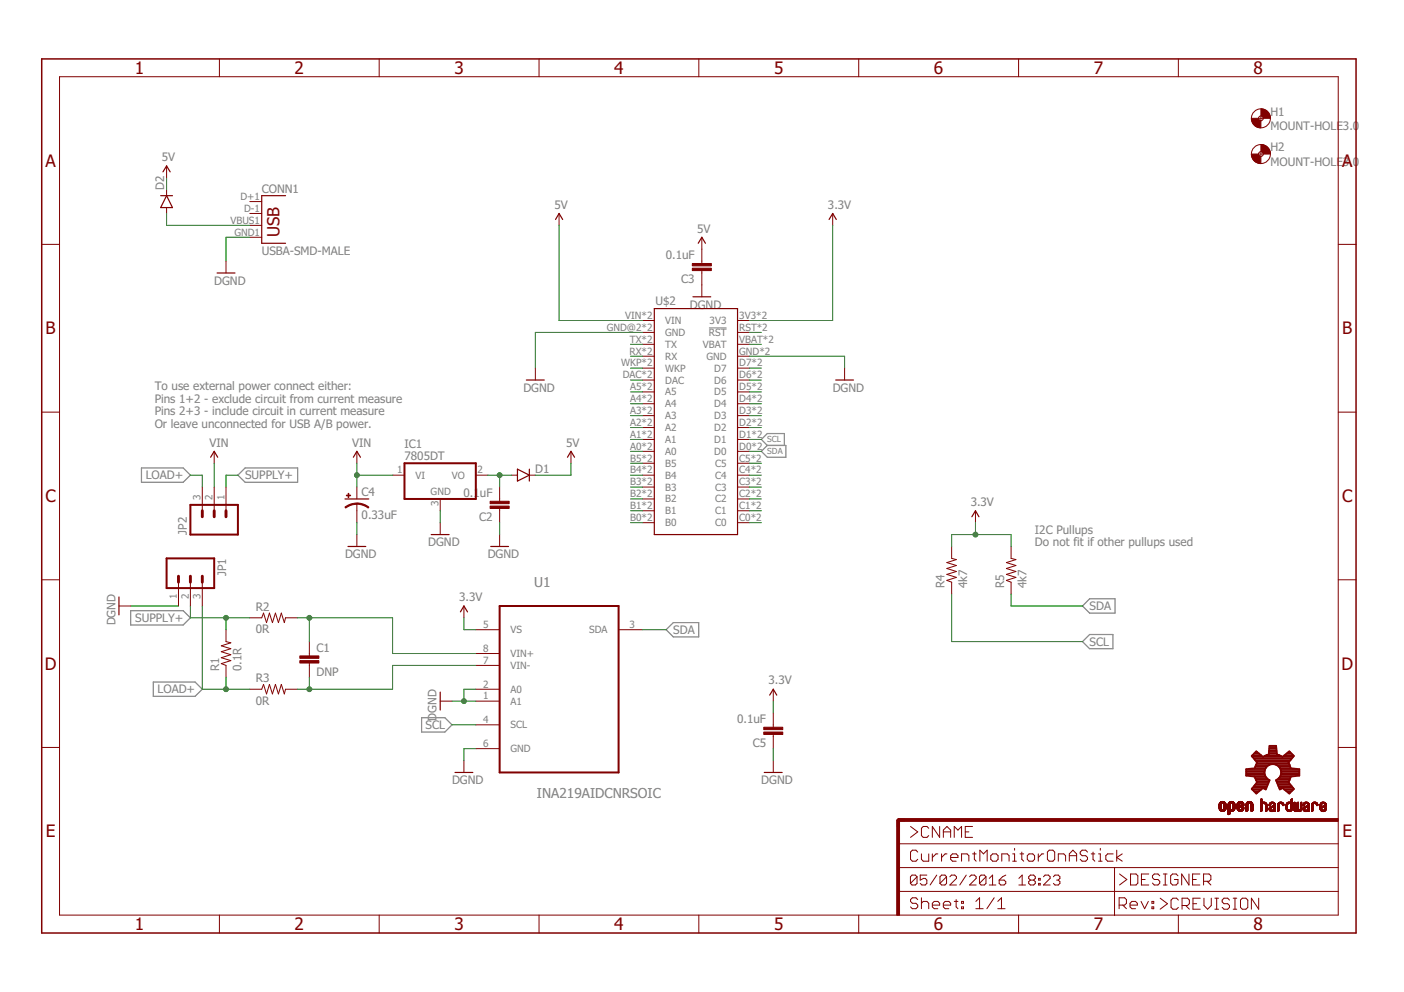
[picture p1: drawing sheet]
<svg xmlns="http://www.w3.org/2000/svg" width="297mm" height="210mm" viewBox="0 0 297 210" stroke-linecap="round" stroke-linejoin="round" font-family="sans-serif">
<path d="M150 69.4h3.7" fill="none" stroke="#808080" stroke-width=".21"/>
<path d="M29.9 99h8.9l1.5 1.5-1.5 1.5h-8.9zM161.1 95.5l1.2-1.2h4v2.5h-4zM162.3 94.3l-1.2-1.3 1.2-1.3h3.6v2.6M50.3 100.5l1.6-1.5h11.1v3h-11.1zM27.6 129.2h11.2l1.5 1.5-1.5 1.5h-11.2zM140.9 133.2l1.6-1.5h5.3v3.1h-5.3zM229 135.8l1.5-1.5h5v3h-5zM230.5 126.7h5.4v3h-5.4l-1.5-1.5zM32.4 144.3h8.9l1.5 1.5-1.5 1.5h-8.9zM89.2 151.9h4.9l1.5 1.5-1.5 1.5h-4.9z" fill="none" stroke="#808080" stroke-width=".25"/>
<g fill="none" stroke="#800000" stroke-width=".25">
<path d="M34.5 36.4l.7-1.3 .8 1.3M34 41.4h2.5M35.2 41.4l1.3 2.5h-2.5zM45.9 57.8h3.8M60.4 41.4h-5v10.1h5M117.5 46.4l.8-1.2 .7 1.2M147.7 51.5l.8-1.3 .7 1.3M175.4 46.4l.8-1.2 .7 1.2M138.4 65.3h17.6v47.8h-17.6zM146.6 62.8h3.8M44.6 96.8l.7-1.3 .8 1.3M74.8 96.8l.7-1.3 .8 1.3"/>
<path d="M109.5 99.3l2.5 1.2-2.5 1.3zM111.4 80.4h3.7M112 99.3v2.5M120.1 96.8l.7-1.3 .8 1.3M176.8 80.4h3.8M73 105.6h5M73.6 115.6h3.8M91.2 113.1h3.8M103.8 115.6h3.8M205.6 109.3l.8-1.2 .7 1.2M25.2 126.3v3.8M97.4 129.5l.7-1.3 .8 1.3"/>
<path d="M93.1 146.5v3.7M162.8 147.1l.8-1.3 .7 1.3M96.3 163.4h3.7M161.7 163.4h3.8"/>
</g>
<g fill="none" stroke="#800000" stroke-width=".21">
<path d="M12.6 16.2h270.5v177.4h-270.5zM46.4 12.5v3.7M80.2 12.5v3.7M114 12.5v3.7M147.8 12.5v3.7M181.7 12.5v3.7M215.5 12.5v3.7M249.3 12.5v3.7M35.2 35.1v2.5M266.3 25h1M266.3 32.6h1M266.8 24.6v.9"/>
<path d="M266.8 32.1v1M8.8 51.7h3.8M35.2 40.2v1.2M35.2 43.9v1.3M47.8 55.2v2.6M52.9 42.7h2.5M52.9 45.2h2.5M52.9 47.7h2.5M52.9 50.2h2.5M118.3 45.2v2.5M148.5 50.2v5.6M148.5 57.3v5.5"/>
<path d="M176.2 45.2v2.5M283.1 51.7h3.8M113.3 77.9v2.5M135.9 67.8h2.5M135.9 70.3h2.5M135.9 72.9h2.5M135.9 75.4h2.5M135.9 77.9h2.5M156 67.8h2.6M156 70.3h2.6M156 72.9h2.6M156 75.4h2.6"/>
<path d="M156 77.9h2.6M178.7 77.9v2.5M8.8 87.2h3.8M45.3 95.5v2.5M75.5 95.5v2.5M120.8 95.5v2.5M135.9 80.4h2.5M135.9 82.9h2.5M135.9 85.4h2.5M135.9 87.9h2.5M135.9 90.5h2.5M135.9 93h2.5"/>
<path d="M135.9 95.5h2.5M135.9 98h2.5M156 80.4h2.6M156 82.9h2.6M156 85.4h2.6M156 87.9h2.6M156 90.5h2.6M156 93h2.6M156 95.5h2.6M156 98h2.6M283.1 87.2h3.8M42.8 103.1v5"/>
<path d="M45.3 103.1v5M47.8 103.1v5M75.5 103.1v2.5M75.5 106.6v4M75.5 113.1v2.5M83.1 100.5h2.5M93.1 105.6v2.5M93.1 110.6v2.5M100.7 100.5h2.5M105.7 103.1v3M105.7 107.6v3M105.7 113.1v2.5"/>
<path d="M108.2 100.5h1.3M112 100.5h1.3M135.9 100.5h2.5M135.9 103.1h2.5M135.9 105.6h2.5M135.9 108.1h2.5M135.9 110.6h2.5M156 100.5h2.6M156 103.1h2.6M156 105.6h2.6M156 108.1h2.6M156 110.6h2.6"/>
<path d="M201.3 115.6v2.6l1 .2-2 .6 2 .7-2 .6 2 .6-2 .6 2 .7-2 .6 1 .4v2.5M206.4 108.1v2.5M213.9 115.6v2.6l1 .2-2 .6 2 .7-2 .6 2 .6-2 .6 2 .7-2 .6 1 .4v2.5M8.8 122.7h3.8M25.2 128.2h2.5M37.8 123.2v5M40.3 123.2v5M42.8 123.2v5M47.8 133.2v2.6l1 .2-2 .7 2 .6-2 .6 2 .6-2 .7 2 .6-2 .6 1 .4v2.5M52.9 130.7h2.5l.4-1 .6 2 .6-2 .6 2 .7-2 .6 2 .6-2 .7 2 .2-1h2.5M65.4 135.8v3M98.1 128.2v2.5"/>
<path d="M100.7 133.2h5M100.7 138.3h5M130.9 133.2h5M283.1 122.7h3.8M8.8 158.2h3.8M52.9 145.8h2.5l.4-1 .6 2 .6-2 .6 2 .7-2 .6 2 .6-2 .7 2 .2-1h2.5M65.4 140.3v3M93.1 148.4h2.5M100.7 140.8h5M100.7 145.8h5M100.7 148.4h5M100.7 153.4h5"/>
<path d="M100.7 158.4h5M163.6 145.8v2.6M163.6 150.9v3M163.6 155.4v3M283.1 158.2h3.8M98.1 160.9v2.5M163.6 160.9v2.5M190 178.5h93.1M192.6 174.9l1.6 1.1-1.6 1.2M196.5 175.3l-.4-.4h-.8l-.4 .4v1.5l.4 .4h.8l.4-.4M198.8 174.9v2.3l-1.5-2.3v2.3M199.6 177.2v-1.6l.7-.7 .8 .7v1.6"/>
<path d="M199.6 176h1.5M201.9 177.2v-2.3l.8 .7 .7-.7v2.3M204.2 176h.8M205.8 174.9h-1.6v2.3h1.6M214.7 179.5v.4M222 179.9h.8l.3 .4v1.5l-.3 .4h-.8l-.4-.4v-1.5zM232.8 179.5v.4M236.3 179.9v2.3M257.9 171h.4M257.9 170.9h.4M257.9 170.8h.4M257.9 170.7h.4"/>
<path d="M257.9 170.6h.4M257.9 170.5h.4M257.9 170.4h.4M257.9 170.3h.4M257.9 171l.4 .1M258 171.2l.6 .1M258 171.2h.4M258 171.1l.4 .1M258 171.1h.4M258 170.1h.4M258 171.3h1.3M258 169.9h1.3"/>
<path d="M258.1 171.4h1.1M258.1 169.8h1.1M258.1 171.5h1M258.2 169.7h.9M258.2 171.6h.9M258.3 169.7h.7M258.3 171.6h.7M258.3 170.2l-.4 .1M258.3 170.2h-.4M258.4 169.6h.5M258.4 170.1h-.4M258.4 171.7h.4"/>
<path d="M258.4 170l-.4 .1M258.5 169.6h.3M258.6 170h-.6M258.7 170h.6M258.8 170l.6 .1M258.9 171.2h.5M258.9 170.1h.5M259 170.2h.4M259 170.1h.4M259 171h.4M259 170.9h.4M259 170.8h.4"/>
<path d="M259 170.7h.4M259 170.6h.4M259 170.5h.4M259 170.4h.4M259 170.3h.4M259.3 171.2l-.5 .1M259.4 171.1h-.4M259.8 172.1h.4M259.8 172h.4M259.8 171.9h.4M259.8 171.8h.4M259.8 171.7h.4"/>
<path d="M259.8 171.4h1.3M259.8 171.3h1.4M259.8 171.2l.6 .1M259.8 171.2h.5M259.8 171.1l.5 .1M259.8 171.1h.4M259.8 171h.4M259.8 170.9h.4M259.8 170.8h.4M259.8 170.7h.4M259.8 170.6h.4M259.8 170.5h.4"/>
<path d="M259.8 170.4h.4M259.8 170.3h.4M259.8 170.2h.4M259.8 172.4h.2M259.9 169.9h1.3M260 169.8h1.1M260.1 169.7h.9M260.1 172.3h-.3M260.2 169.7h.7M260.2 172.3h-.4M260.2 172.2h-.4M260.2 171.7h-.4"/>
<path d="M260.3 170.1l-.5 .1M260.3 170.1h-.5M260.3 169.6h.5M260.3 171.7h.5M260.3 170l-.4 .1M260.4 169.6h.3M260.5 170h-.6M260.6 170h.6M260.6 171.3h.6M260.8 170h.4M260.8 170.1h.4M260.8 170.1h.5"/>
<path d="M260.9 171.1h.4M260.9 170.2h.4M260.9 171.6h-1.1M260.9 171h.4M260.9 170.9h.4M260.9 170.8h.4M260.9 170.7h.4M260.9 170.6h.4M260.9 170.5h.4M260.9 170.4h.4M260.9 170.3h.4M261 171.6h-1.2"/>
<path d="M261 171.5h-1.2M261.1 171.4l-1.3 .1M261.2 171.3l-1.4 .1M261.2 171.2h-.4M261.3 171.1l-.5 .1M261.7 171.1h.4M261.7 171l.4 .1M261.7 170.5h1.4M261.7 170.5h.4M261.7 170.4h.4M261.7 170.3h.4M261.7 170.2h.4"/>
<path d="M261.7 171.2l.6 .1M261.7 171.2h.5M261.7 171.1l.5 .1M261.8 171.3h1.3M261.8 169.9h1.3M261.9 171.4h1.1M261.9 169.8h1.1M262 171.5h.9M262 169.7h.9M262 169.7h.8M262.1 171.6h.7M262.1 170.3h-.4"/>
<path d="M262.1 171h-.4M262.2 169.6h.5M262.2 170.1h-.5M262.2 171.7h.4M262.3 170.9l-.6 .1M262.3 170.5h.8M262.3 170l-.6 .1M262.3 169.6h.3M262.4 170.9h-.7M262.4 170.4h.7M262.4 170h-.6M262.5 170.8l-.8 .1"/>
<path d="M262.5 170h.6M262.5 170.4h.6M262.6 170.3h.5M262.6 170.8h-.9M262.6 170l.5 .1M262.7 170.1h.4M262.7 171.2h.4M262.7 171.1h.4M262.7 170.7l-1 .1M262.7 170.2h.4M262.8 171h.3M262.8 170.9h.3"/>
<path d="M262.8 170.7h-1.1M262.8 171.6h-.8M262.9 170.9h.2M263 170.6h-1.3M263 171.4h-1.1M263 170.8h.1M263.1 171.2l-.5 .1M263.1 171.2h-.4M263.6 171.6h.2M263.6 171.4h.4M263.6 171.3h.4M263.6 171.2h.4"/>
<path d="M263.6 171.1h.4M263.6 171h.4M263.6 170.9h.4M263.6 170.8h.4M263.6 170.7h.4M263.6 170.6h.4M263.6 170.5h.4M263.6 170.4h.4M263.6 170.3h.4M263.6 170.2h.4M263.6 170.1h.5M263.7 171.7h.1"/>
<path d="M263.7 169.9h1.3M263.7 169.9h1.2M263.8 169.8h1.1M263.9 169.7h.9M263.9 169.7h.8M264 171.6h-.4M264 171.5h-.4M264 170.2h-.4M264.1 169.6h.5M264.1 170.1h-.5M264.2 170l-.5 .1M264.2 169.6h.3"/>
<path d="M264.3 170h-.6M264.4 170h.6M264.5 170h.5M264.6 170.1h.4M264.6 170.1l.5 .1M264.6 170.2h.5M264.7 171.5h.4M264.7 171.4h.4M264.7 171.3h.4M264.7 171.2h.4M264.7 171.1h.4M264.7 171h.4"/>
<path d="M264.7 170.9h.4M264.7 170.8h.4M264.7 170.7h.4M264.7 170.6h.4M264.7 170.5h.4M264.7 170.4h.4M264.7 170.3h.4M264.7 170.2h.4M264.7 171.7h.1M264.9 171.6h-.2M265 171.6h-.3M266.7 171.5h.3"/>
<path d="M266.7 171.4h.3M266.7 171.3h.3M266.7 171.2h.3M266.7 171.1h.3M266.7 171h.3M266.7 170.9h.3M266.7 170.8h.3M266.7 170.7h.3M266.7 170.6h.3M266.7 170.5h.3M266.7 170.4h.3M266.7 170.3h.3"/>
<path d="M266.7 170.1h.4M266.7 170h1.2M266.7 169.9h1.2M266.7 169.9h1.1M266.7 169.8h1.1M266.7 169.8h1M266.7 169.7h.3M266.7 169.6h.3M266.7 169.5h.3M266.7 169.4h.3M266.7 169.3h.3M266.7 169.2h.3"/>
<path d="M266.8 169.1h.2M266.8 171.7h-.1M267 171.6h-.3M267 170.2l-.3 .1M267.1 170.2h-.4M267.2 170.1h-.5M267.2 169.7h.4M267.2 170l-.5 .1M267.5 170l.5 .1M267.6 170.1h.4M267.7 170.1h.3M267.7 170.2h.3"/>
<path d="M267.8 170.4h.2M267.8 170.3h.2M267.8 171.7h.1M267.8 171.5h.2M267.8 171.4h.2M267.8 171.3h.2M267.8 171.2h.2M267.8 171.1h.2M267.8 171h.2M267.8 170.9h.2M267.8 170.8h.2M267.8 170.7h.2"/>
<path d="M267.8 170.6h.2M267.8 170.5h.2M268 171.6h-.2M268.5 171.3h.3M268.5 171.2l.3 .1M268.5 171.2h.3M268.5 171.1h.3M268.5 170.5h.1M268.5 170.4h.3M268.5 170.3h.3M268.5 171.3l.4 .1M268.5 171.4h.8"/>
<path d="M268.5 171.4h.5M268.6 171.5h.8M268.6 170h1.1M268.6 171.6h.8M268.7 169.9h1M268.7 169.9h.9M268.7 171.6h.7M268.7 170.5h-.2M268.8 169.8h.8M268.8 171.7h.6M268.8 171.1h-.3M268.8 170.2l-.3 .1"/>
<path d="M268.8 170.2h-.3M268.8 169.8h.7M268.9 171l-.4 .1M268.9 170.1l-.4 .1M268.9 170.7h1M268.9 171h-.4M268.9 170.1h-.4M268.9 169.7h.5M269 170.6h.9M269 170l-.4 .1M269.1 171.7h-.1M269.1 170.9l-.6 .1"/>
<path d="M269.1 171.4h.2M269.1 171.7h.1M269.1 170.6h.8M269.2 170.9h-.6M269.2 170.5h.7M269.3 170.8l-.7 .1M269.3 170l.5 .1M269.4 170.5h.5M269.4 170.1h.4M269.5 170.8h-.8M269.5 170.1h.3M269.5 170.4h.4"/>
<path d="M269.5 170.2h.3M269.5 170.8h.4M269.5 170.3h.4M269.6 171.5h.3M269.6 171.4h.3M269.6 171.3h.3M269.6 171.2h.3M269.6 171.1h.3M269.6 171h.3M269.6 170.9h.3M269.6 170.8h.3M269.6 170.3h.3"/>
<path d="M269.7 171.7h-.1M269.8 171.6h-.2M269.9 171.6h-.3M269.9 170.7l-1.2 .1M270.3 171.5h.3M270.3 171.4h.3M270.3 171.3h.3M270.3 171.2h.3M270.3 171.1h.3M270.3 171h.3M270.3 170.9h.3M270.3 170.8h.3"/>
<path d="M270.3 170.7h.3M270.3 170.6h.3M270.3 170.5h.3M270.3 170.4h.3M270.3 170.3h.3M270.4 170h1.1M270.4 171.7h-.1M270.4 169.9h1.1M270.5 169.9h1M270.5 171.6h-.2M270.6 169.8h.8M270.6 171.6h-.3"/>
<path d="M270.6 170.2l-.3 .1M270.6 169.8h.7M270.6 170.2h-.3M270.7 170.1l-.4 .1M270.7 170.1h-.4M270.7 169.7h.5M270.8 170l-.4 .1M271.1 170h.4M271.2 170.1h.4M271.3 170.1h.3M271.3 170.2h.3M271.3 170.3h.3"/>
<path d="M271.4 170.4h.2M271.4 170.3h.2M271.4 170.5h.1M272.1 171.1h.3M272.1 171h.3M272.1 170.9h.3M272.1 170.8h.3M272.1 170.7h.3M272.1 170.6h.3M272.1 170.5h.3M272.1 170.4h.3M272.1 170.3h.3"/>
<path d="M272.1 171.2h.3M272.1 171.2l.4 .1M272.1 171.3l.5 .1M272.1 171.3h.4M272.1 170.1h.4M272.2 171.4h.5M272.2 171.4h1.1M272.2 169.9h1.2M272.3 171.5h1M272.3 169.9h1.1M272.3 171.6h.9M272.4 169.8h1"/>
<path d="M272.4 171.6h.7M272.4 170.2l-.3 .1M272.4 170.2h-.3M272.5 171.7h.6M272.5 170.1h-.4M272.5 169.7h.5M272.6 170l-.4 .1M272.7 171.7h.1M272.8 171.7h.1M272.9 170h.5M272.9 171.4h.5M273 170.1h.4"/>
<path d="M273.1 170.2h.3M273.1 171.1h.3M273.1 171h.3M273.1 170.9h.3M273.1 170.8h.3M273.1 170.7h.3M273.1 170.6h.3M273.1 170.5h.3M273.1 170.4h.3M273.1 170.3h.3M273.1 169.7h.3M273.1 169.6h.3"/>
<path d="M273.1 169.5h.3M273.1 169.4h.3M273.1 169.3h.3M273.1 169.2h.3M273.2 171h.2M273.2 170.9h.2M273.2 170.8h.2M273.2 170.5h.2M273.2 169.3h.2M273.2 169.1h.2M273.3 169.1h.1M273.3 171.4h-.5"/>
<path d="M273.4 171.3h-.4M273.4 171.3h-.3M273.4 171.2h-.3M273.4 170h-1.2M273.7 171.3l.4 .1M273.7 171.3h.3M273.7 171.2h.3M273.7 171.1h.3M273.7 171h.3M273.7 170.9h.3M273.7 170.8h.3M273.7 170.7h.3"/>
<path d="M273.7 170.6h.3M273.7 170.5h.3M273.7 170.4h.3M273.7 170.3h.3M273.7 170.2h.3M273.7 170.1h.3M273.7 170h.3M273.7 169.9h.3M273.7 169.8h.3M273.7 171.4h1.7M273.8 171.4h1.6M273.8 169.8h.2"/>
<path d="M273.8 171.5h1.5M273.8 171.6h1.5M273.9 169.7h.1M274 171.7h.5M274.1 171.7h.1M274.2 171.7h.1M274.3 171.4h.5M274.4 171.3h.3M274.4 171.2l.3 .1M274.4 171.2h.3M274.4 171.1h.3M274.4 171h.3"/>
<path d="M274.4 170.9h.3M274.4 170.8h.3M274.4 170.7h.3M274.4 170.6h.3M274.4 170.5h.3M274.4 170.4h.3M274.4 170.3h.3M274.4 170.2h.3M274.4 170.1h.3M274.4 170h.3M274.4 169.9h.3M274.4 169.8h.3"/>
<path d="M274.5 169.8h.2M274.6 169.7h.1M274.6 171.7h.5M275 171.7h.1M275.1 171.3h.3M275.1 171.2h.3M275.1 171.1h.3M275.1 171h.3M275.1 170.9h.3M275.1 170.8h.3M275.1 170.7h.3M275.1 170.6h.3"/>
<path d="M275.1 170.5h.3M275.1 170.4h.3M275.1 170.3h.3M275.1 170.2h.3M275.1 170.1h.3M275.1 170h.3M275.1 169.9h.3M275.1 169.8h.3M275.2 169.8h.2M275.2 171.6h-1.3M275.3 169.7h.1M275.4 171.3l-.4 .1"/>
<path d="M275.7 171.3h.3M275.7 171.2h.3M275.7 171.1h.3M275.7 170.5h.1M275.7 171.3l.4 .1M275.7 170.2h.3M275.7 171.4h.8M275.7 171.4l.8 .1M275.8 171.5h.8M275.8 171.6h.8M275.8 169.9h1.1M275.9 170.5h-.2"/>
<path d="M275.9 169.9h.9M275.9 171.6h.7M275.9 170.4h-.2M275.9 169.8h.9M276 170.3l-.3 .1M276 171.7h.6M276 170.3h-.3M276 169.8h.7M276 170.2h-.3M276.1 171l-.4 .1M276.1 170.7h.9M276.1 170.1l-.4 .1"/>
<path d="M276.1 171h-.4M276.1 170.6h.9M276.1 170.1h-.4M276.1 169.7h.5M276.2 171.7h.2M276.2 170l-.4 .1M276.2 170.9l-.5 .1M276.3 170.6h.7M276.4 170.9h-.6M276.4 170.5h.6M276.5 170.8l-.7 .1M276.5 170l.4 .1"/>
<path d="M276.5 170.5h.5M276.6 170.1h.4M276.6 170.8h-.7M276.7 170.4h.3M276.7 170.2h.3M276.7 170.8h.3M276.7 170.3h.3M276.8 171.6h.2M276.8 171.5h.2M276.8 171.4h.2M276.8 171.3h.2M276.8 171.2h.2"/>
<path d="M276.8 171.1h.2M276.8 171h.2M276.8 170.9h.2M276.8 170.8h.2M276.9 171.7h-.1M276.9 170h-1.1M277 171.6h-.2M277 170.7l-1.1 .1M277.5 171.7h.1M277.5 171.5h.2M277.5 171.4h.2M277.5 171.3h.2"/>
<path d="M277.5 171.2h.2M277.5 171.1h.2M277.5 171h.2M277.5 170.9h.2M277.5 170.8h.2M277.5 170.7h.2M277.5 170.6h.2M277.5 170.5h.2M277.5 170.4h.2M277.5 170.3h.2M277.5 170.2h.3M277.5 170.1h.4"/>
<path d="M277.6 169.9h1.1M277.7 169.9h.9M277.7 171.6h-.2M277.7 169.8h.9M277.8 170.3h-.3M277.8 170.2l-.3 .1M277.8 169.8h.7M277.9 169.7h.5M277.9 170.1h-.4M278 170l-.4 .1M278.3 170h.4M278.4 170.1h.4"/>
<path d="M278.4 170.1l.4 .1M278.5 170.2h.3M278.5 170.5h.2M278.5 170.3h.3M278.7 170h-1.1M278.8 170.4h-.3M278.8 170.3l-.3 .1M279.3 171.2l.4 .1M279.3 171.2h.3M279.3 171.1l.3 .1M279.3 171.1h.3M279.3 170.7h1.1"/>
<path d="M279.3 170.6h.3M279.3 170.5h.3M279.3 170.4h.3M279.3 170.3h.3M279.3 170.2h.3M279.3 171.3h.4M279.3 171.3l.5 .1M279.4 171.4h.5M279.4 170h1.1M279.4 171.4h1.1M279.4 169.9h1.1M279.4 171.5h1"/>
<path d="M279.5 169.9h.9M279.5 171.6h.9M279.5 169.8h.9M279.5 171.6h.8M279.6 170.3h-.3M279.6 169.8h.7M279.6 171l-.3 .1M279.6 170.2h-.3M279.6 171.7h.6M279.7 170.1l-.4 .1M279.7 171h-.4M279.7 169.7h.5"/>
<path d="M279.7 170.1h-.4M279.8 170l-.4 .1M279.8 171.7h.1M279.8 170.9l-.5 .1M279.9 171.7h.1M279.9 170.9h-.6M280 170.8l-.7 .1M280.1 170.5h.5M280.1 170l.4 .1M280.2 170.8h-.9M280.2 170.1h.4M280.2 170.4h.4"/>
<path d="M280.2 171.3h.4M280.3 170.2h.3M280.3 171.2h.3M280.3 170.4h.3M280.3 170.7l-1 .1M280.3 170.3h.3M280.4 171h.2M280.5 171h.1M280.5 171.4h-.5M280.5 171.3l-.4 .1M280.5 170.6h-.8M280.6 171.2l-.3 .1"/>
<path d="M280.6 170.6h-.8M280.6 171.1h-.3M280.6 170.5h-.6M46.4 193.6v3.8M80.2 193.6v3.8M114 193.6v3.8M147.8 193.6v3.8M181.7 193.6v3.8M190 188.6h93.1M190 183.6h93.1M194 185.5l-.3-.3h-.7l-.4 .3v1.4M194 185.5v1.4l-.3 .4h-.7l-.4-.4"/>
<path d="M194 185.5l-1.4 1.4M194.2 180.3l-.4-.4h-.8l-.4 .4v1.5l.4 .4h.8l.4-.4M194.2 190.4l-.4-.4h-.8l-.4 .4v.3l.4 .4h.8l.4 .4v.4l-.4 .4h-.8l-.4-.4M194.9 180.7v1.1l.4 .4h1.2v-1.5M194.9 190v2.3M194.9 191.1l.4-.4h.8l.4 .4v1.2M196.1 185.2h-1.4v1l.7-.3h.3l.4 .3v.7l-.4 .4h-.6l-.4-.4M197.3 180.7v1.5M197.3 191.5h1.5v-.4l-.4-.4h-.7l-.4 .4v.8l.4 .4h.7M198.2 185.2l-1.4 2.1M198.4 180.7h-.4l-.7 .7M199.2 180.7v1.5"/>
<path d="M199.6 191.5h1.5v-.4l-.4-.4h-.7l-.4 .4v.8l.4 .4h.7M200.3 185.5l-.4-.3h-.7l-.3 .3v1.4M200.3 185.5v1.4l-.4 .4h-.7l-.3-.4M200.3 185.5l-1.4 1.4M200.3 180.7h-.3l-.8 .7M201 185.5l.3-.3h.7l.4 .3v.4l-1.4 1.4h1.4M201.1 181.4h1.6v-.3l-.4-.4h-.8l-.4 .4v.7l.4 .4h.8M201.9 190.7h.8M202.3 190.4v1.5l.4 .4M203.4 182.2v-1.5h1.2l.4 .4v1.1M203.4 190.7h.4v.4h-.4zM203.4 191.9h.4v.4h-.4z"/>
<path d="M204.4 185.2l-1.3 2.1M205.1 185.5l.4-.3h.7l.3 .3v.4l-1.4 1.4h1.4M205.8 180.7h.7M206.1 180.3v1.5l.4 .4M206.5 190.7l.7-.7v2.3M206.5 192.3h1.5M207.3 182.2v-2.3l.8 .8 .8-.8v2.3M208.6 185.5l-.3-.3h-.7l-.4 .3v1.4M208.6 185.5v1.4l-.3 .4h-.7l-.4-.4M208.6 185.5l-1.4 1.4M209.3 187.3h1.4M209.3 185.9l.7-.7v2.1"/>
<path d="M209.6 181.1l.4-.4h.8l.4 .4v.7l-.4 .4h-.8l-.4-.4zM210.3 190l-1.5 2.3M211.1 192.3h1.5M211.1 190.7l.8-.7v2.3M211.4 186.2h1l.4 .4v.3l-.4 .4h-.7l-.3-.4zM211.9 182.2v-1.5h1.2l.4 .4v1.1M212.8 185.2l-.7 .3-.7 .7M214.2 182.2h.8M214.2 180.7h.5v1.5M215.5 193.6v3.8M215.6 187.3h1.4M215.6 185.9l.7-.7v2.1"/>
<path d="M215.8 180.7h.8M216.2 180.3v1.5l.4 .4M217.3 181.1l.4-.4h.8l.4 .4v.7l-.4 .4h-.8l-.4-.4zM218 186.2l-.4-.3v-.4l.4-.3h.7l.3 .3v.4l-.3 .3M218 186.2l-.4 .4v.3l.4 .4h.7l.3-.4v-.3l-.3-.4M218 186.2h.7M219.7 180.7v1.5M219.7 186.9h.4v.4h-.4zM219.7 185.9h.4v.3h-.4zM220.8 185.5l.3-.3h.7l.4 .3v.4l-1.4 1.4h1.4M220.8 180.7h-.4l-.7 .7M222.9 185.5l.3-.3h.7l.3 .3v.4l-.3 .3"/>
<path d="M223.5 186.2h.4M223.9 182.2v-1.5h1.2l.3 .4v1.1M223.9 186.2l.3 .4v.3l-.3 .4h-.7l-.3-.4M226.2 182.2v-1.5l.8-.8 .8 .8v1.5M226.2 181.1h1.6M230.1 180.3l-.4-.4h-.8l-.4 .4v.4l.4 .4h.8l.4 .3v.4l-.4 .4h-.8l-.4-.4M230.9 180.7h.7M231.2 180.3v1.5l.4 .4M232.4 182.2h.8M232.4 180.7h.4v1.5M235.5 180.7h-1.2l-.3 .4v.7l.3 .4h1.2M235.8 183.6v10.1"/>
<path d="M236.8 191.5h1.1l.4-.4v-.7l-.4-.4h-1.1v2.3M236.9 184.9l1.5 1.2-1.5 1.2M237.4 180.7l-1.1 .7 1.1 .8M237.5 191.5l.8 .8M239.1 191.5h1.5v-.4l-.4-.4h-.7l-.4 .4v.8l.4 .4h.7M239.2 184.9h1.1l.4 .4v1.6l-.4 .4h-1.1zM241.4 190.7l.8 1.6 .8-1.6M241.5 186.1h.8M243 184.9h-1.5v2.4h1.5M243.7 191.9h.4v.4h-.4zM243.7 190.7h.4v.4h-.4zM245.4 185.3l-.4-.4h-.8l-.4 .4v.4l.4 .4h.8l.4 .4v.4l-.4 .4h-.8l-.4-.4"/>
<path d="M245.4 190.1l1.6 1.1-1.6 1.2M246.1 187.3h.8M246.1 184.9h.8M246.5 184.9v2.4M249.2 185.3l-.4-.4h-.7l-.4 .4v1.6l.4 .4h.7l.4-.4v-.8h-.7M249.3 190.5l-.4-.4h-.7l-.4 .4v1.5l.4 .4h.7l.4-.4M249.3 193.6v3.8M250.1 191.6h1.1l.4-.4v-.7l-.4-.4h-1.1v2.3M250.8 191.6l.8 .8M251.5 184.9v2.4l-1.5-2.4v2.4M252.3 186.1h.8M252.4 191.2h.8"/>
<path d="M253.9 184.9h-1.6v2.4h1.6M253.9 190.1h-1.5v2.3h1.5M254.6 186.5h1.2l.4-.4v-.8l-.4-.4h-1.2v2.4M254.7 190.1v1.5l.8 .8 .8-.8v-1.5M255.4 186.5l.8 .8M257 190.1h.8M257 192.4h.8M257.4 190.1v2.3M260.1 190.5l-.4-.4h-.7l-.4 .4v.3l.4 .4h.7l.4 .4v.4l-.4 .4h-.7l-.4-.4M260.9 190.1h.8M260.9 192.4h.8M261.3 190.1v2.3"/>
<path d="M262.8 190.1h.8l.4 .4v1.5l-.4 .4h-.8l-.4-.4v-1.5zM266.3 190.1v2.3l-1.5-2.3v2.3"/>
<circle cx="266.8" cy="32.6" r="2.01"/>
<circle cx="266.8" cy="25" r="2.01"/>
<circle cx="266.8" cy="25" r=".51"/>
<circle cx="266.8" cy="32.6" r=".51"/>
</g>
<g fill="#800000" stroke="#800000" stroke-width=".21">
<path d="M189.7 173.5h.6v20.2h-.6z"/>
<path d="M190 173.2h93.1v.6h-93.1z"/>
<path d="M63.4 139.8h4.1v.5h-4.1z"/>
<path d="M63.4 138.8h4.1v.5h-4.1z"/>
<path d="M103.7 106.1h4v.5h-4z"/>
<path d="M103.7 107.1h4v.5h-4z"/>
<path d="M146.5 55.8h4v.5h-4z"/>
<path d="M146.5 56.7h4v.6h-4z"/>
<path d="M73.3 104.8h.9v.1h-.9z"/>
<path d="M73.7 104.4h.1v.9h-.1z"/>
<path d="M161.6 153.9h4v.5h-4z"/>
<path d="M161.6 154.9h4v.5h-4z"/>
</g>
<path d="M42.8 108.1v1.2M45.3 108.1v1.2M47.8 108.1v1.2M37.8 121.9v1.3M40.3 121.9v1.3M42.8 121.9v1.3M191.3 173.5h-1.3v1.3" fill="none" stroke="#800000" stroke-width=".61"/>
<path d="M8.8 12.5h278.1v184.9h-278.1z" fill="none" stroke="#800000" stroke-width=".32"/>
<g fill="none" stroke="#800000" stroke-width=".38">
<path d="M265 159.8h1.8M265.3 159.4h1.1M265.7 159.1h.3M267.9 159.8h2.7M268.4 159.4h1.7M268.5 159.1h1.6M268.5 158.8h1.6M268.5 158.4h1.5M268.6 158.1h1.4M271.8 159.8h1.8M272.2 159.4h1M272.6 159.1h.3"/>
<path d="M263.7 164h3.9M263.7 163.6h3.8M263.7 163.3h3.8M263.7 162.9h3.9M264.9 167.1h1.9M265 160.1h8.6M265 166.7h2.9M265.2 164.3h2.5M265.3 160.5h8M265.3 166.4h2.8M265.3 167.4h1.1M265.5 162.6l.5-1.2-1.2-1.4 1-1 1.4 1.1 1.2-.4 .2-1.9h1.4l.2 1.9 1.1 .4 1.5-1.1 .9 1-1.1 1.4 .5 1.2"/>
<path d="M265.5 162.6l-1.8 .2v1.3l1.8 .2 .5 1.2-1.2 1.4 1 1 1.4-1.1 .6 .2 .8-1.9-.9-.8M265.5 162.6h2.3M265.5 160.8h7.5M265.6 166h2.6M265.6 164.6h2.4M265.6 162.2h2.4M265.6 167.7h.4M265.7 165h2.7M265.7 161.9h2.8M265.8 161.2h7M265.8 165.7h2.6M265.9 165.3h2.6"/>
<path d="M265.9 161.5h6.8M270.1 165.3h2.6M270.1 161.9h2.7M270.1 165h2.8M270.2 165.7h2.5M270.3 166h2.7M270.5 166.4h2.8M270.6 162.2h2.4M270.6 164.6h2.4M270.6 166.7h3M270.8 162.6h2.3M270.8 164.3h2.5"/>
<path d="M271 162.9a1.76 1.76 0 0 0-2.4-1.1 1.76 1.76 0 0 0-.9 2.5M271 164h3.9M271 162.9h3.9M271 163.6h3.9M271 163.3h3.9M271.7 167.1h1.9M272.2 167.4h1.1M272.6 167.7h.3M273.1 162.6l1.8 .2v1.3l-1.8 .2-.5 1.2 1.1 1.4-.9 1-1.5-1.1-.5 .2-.8-1.9a1.74 1.74 0 0 0 1-2.2"/>
</g>
<path d="M85.6 98h15.1v7.6h-15.1zM35.2 118.2h10.1v6.2h-10.1zM40.3 106.8h10v6.3h-10zM105.7 128.2h25.2v35.2h-25.2z" fill="none" stroke="#800000" stroke-width=".42"/>
<g fill="#800000" stroke="#800000" stroke-width=".21">
<path d="M266.8 23a1.97 1.97 0 0 1 2 2h-1.5l-.2-.4h-.3z" fill-rule="evenodd"/>
<path d="M264.8 25h1.5l.2 .5h.3v1.6a1.97 1.97 0 0 1-2-2.1z" fill-rule="evenodd"/>
<path d="M266.8 30.6a1.97 1.97 0 0 1 2 2h-1.5l-.2-.4-.3-.1z" fill-rule="evenodd"/>
<path d="M264.8 32.6h1.5l.2 .4 .3 .1v1.5a1.97 1.97 0 0 1-2-2z" fill-rule="evenodd"/>
<path d="M75.5 106.4l1.4 .3 1.1 .6-.1 .2-1.4-.7-1-.1z" fill-rule="evenodd"/>
<path d="M73 107.3l1.2-.6 1.3-.3v.3l-1 .1-1.4 .7z" fill-rule="evenodd"/>
</g>
<g fill="none" stroke="#008000" stroke-width=".21">
<path d="M35.2 37.6v2.6M35.2 45.2v2.5h17.7M52.9 50.2h-5.1v5M118.3 47.7v20.1h17.6M176.2 47.7v20.1h-17.6M133.4 75.4h2.5M133.4 72.9h2.5M133.4 77.9h2.5M135.9 70.3h-22.6v7.6M158.6 70.3h2.5M158.6 75.4h20.1v2.5M158.6 72.9h2.5"/>
<path d="M158.6 77.9h2.5M45.3 98v5.1M75.5 98v5.1M120.8 98v2.5h-7.5M133.4 80.4h2.5M133.4 82.9h2.5M133.4 85.4h2.5M133.4 98h2.5M133.4 95.5h2.5M133.4 93h2.5M133.4 90.5h2.5M133.4 87.9h2.5"/>
<path d="M158.6 80.4h2.5M158.6 82.9h2.5M158.6 85.4h2.5M158.6 98h2.5M158.6 95.5h2.5M158.6 93h2.5M158.6 90.5h2.5M158.6 87.9h2.5M40.3 100.5h2.5v2.6M50.3 100.5h-2.5v2.6M75.5 110.6v2.5M75.5 100.5h7.6"/>
<path d="M93.1 108.1v2.5M103.2 100.5h5M105.7 100.5v2.6M105.7 110.6v2.5M133.4 100.5h2.5M133.4 103.1h2.5M133.4 105.6h2.5M133.4 108.1h2.5M133.4 110.6h2.5M158.6 100.5h2.5M158.6 103.1h2.5M158.6 105.6h2.5"/>
<path d="M158.6 108.1h2.5M158.6 110.6h2.5M201.3 115.6v-2.5h12.6v2.5M206.4 110.6v2.5M27.7 128.2h10.1M40.3 128.2v2.5h12.6M42.8 128.2v17.6h10.1M47.8 130.7v2.5M62.9 130.7h20.2v7.6h17.6M65.4 130.7v5.1M98.1 130.7v2.5h2.6M135.9 133.2h5"/>
<path d="M201.3 125.7v10.1h27.7M213.9 125.7v2.5h15.1M47.8 143.3v2.5M65.4 143.3v2.5M95.6 148.4h5.1M95.6 153.4h5.1M100.7 140.8h-17.6v5h-20.2M100.7 145.8h-2.6v2.6M100.7 158.4h-2.6v2.5M163.6 148.4v2.5M163.6 158.4v2.5"/>
</g>
<g fill="#008000" stroke="#008000" stroke-width=".21">
<circle cx="98.1" cy="148.4" r=".51"/>
<circle cx="206.4" cy="113.1" r=".51"/>
<circle cx="47.8" cy="145.8" r=".51"/>
<circle cx="47.8" cy="130.7" r=".51"/>
<circle cx="65.4" cy="130.7" r=".51"/>
<circle cx="65.4" cy="145.8" r=".51"/>
<circle cx="75.5" cy="100.5" r=".51"/>
<circle cx="105.7" cy="100.5" r=".51"/>
</g>
<g font-size="3.6" fill="#800000">
<text x="28.5" y="15.6">1</text>
<text x="62.3" y="15.6">2</text>
<text x="96.1" y="15.6">3</text>
<text x="130" y="15.6">4</text>
<text x="163.8" y="15.6">5</text>
<text x="197.6" y="15.6">6</text>
<text x="231.4" y="15.6">7</text>
<text x="265.2" y="15.6">8</text>
<text x="9.6" y="35.3">A</text>
<text x="283.9" y="35.3">A</text>
<text x="59.2" y="50.2" transform="rotate(-90 59.2 50.2)">USB</text>
<text x="9.6" y="70.8">B</text>
<text x="284" y="70.8">B</text>
<text x="9.6" y="106.2">C</text>
<text x="283.9" y="106.2">C</text>
<text x="9.5" y="141.7">D</text>
<text x="283.8" y="141.7">D</text>
<text x="9.7" y="177.2">E</text>
<text x="284" y="177.2">E</text>
<text x="28.5" y="196.8">1</text>
<text x="62.3" y="196.8">2</text>
<text x="96.1" y="196.8">3</text>
<text x="130" y="196.8">4</text>
<text x="163.8" y="196.8">5</text>
<text x="197.6" y="196.8">6</text>
<text x="231.4" y="196.8">7</text>
<text x="265.2" y="196.8">8</text>
</g>
<g font-size="2.9" fill="#808080">
<text x="113" y="124.2">U1</text>
<text x="113.6" y="168.9">INA219AIDCNRSOIC</text>
</g>
<g font-size="2.5" fill="#808080">
<text x="268.8" y="27.5">MOUNT-HOLE3.0</text>
<text x="268.8" y="24.5">H1</text>
<text x="34.2" y="34.1">5V</text>
<text x="268.8" y="35">MOUNT-HOLE3.0</text>
<text x="268.8" y="32">H2</text>
<text x="34.8" y="40.1" transform="rotate(-90 34.8 40.1)">D2</text>
<text x="55.4" y="40.8">CONN1</text>
<text x="117.3" y="44.2">5V</text>
<text x="175.2" y="44.2">3.3V</text>
<text x="55.4" y="54">USBA-SMD-MALE</text>
<text x="147.5" y="49.2">5V</text>
<text x="140.9" y="54.9">0.1uF</text>
<text x="144.1" y="59.9">C3</text>
<text x="45.3" y="60.3">DGND</text>
<text x="138.7" y="64.6">U$2</text>
<text x="146" y="65.3">DGND</text>
<text x="32.7" y="82.5">To use external power connect either:</text>
<text x="110.7" y="82.9">DGND</text>
<text x="176.2" y="82.9">DGND</text>
<text x="32.7" y="85.2">Pins 1+2 - exclude circuit from current measure</text>
<text x="32.7" y="87.8">Pins 2+3 - include circuit in current measure</text>
<text x="32.7" y="90.5">Or leave unconnected for USB A/B power.</text>
<text x="44.3" y="94.5">VIN</text>
<text x="74.5" y="94.5">VIN</text>
<text x="85.6" y="94.9">IC1</text>
<text x="119.8" y="94.5">5V</text>
<text x="30.8" y="101.4">LOAD+</text>
<text x="51.9" y="101.4">SUPPLY+</text>
<text x="85.6" y="97.4">7805DT</text>
<text x="113.3" y="100.1">D1</text>
<text x="76.5" y="104.9">C4</text>
<text x="98.1" y="105.2">0.1uF</text>
<text x="205.4" y="107.1">3.3V</text>
<text x="39.5" y="113.1" transform="rotate(-90 39.5 113.1)">JP2</text>
<text x="76.5" y="109.7">0.33uF</text>
<text x="101.4" y="110.2">C2</text>
<text x="219" y="113">I2C Pullups</text>
<text x="73" y="118.2">DGND</text>
<text x="90.6" y="115.6">DGND</text>
<text x="103.2" y="118.2">DGND</text>
<text x="219" y="115.6">Do not fit if other pullups used</text>
<text x="47.8" y="121.9" transform="rotate(-90 47.8 121.9)">JP1</text>
<text x="199.8" y="124.4" transform="rotate(-90 199.8 124.4)">R4</text>
<text x="204.6" y="124.4" transform="rotate(-90 204.6 124.4)">4k7</text>
<text x="212.4" y="124.4" transform="rotate(-90 212.4 124.4)">R5</text>
<text x="217.2" y="124.4" transform="rotate(-90 217.2 124.4)">4k7</text>
<text x="28.6" y="131.6">SUPPLY+</text>
<text x="54.1" y="129.2">R2</text>
<text x="97.1" y="127.2">3.3V</text>
<text x="230.5" y="129.1">SDA</text>
<text x="24.4" y="132.3" transform="rotate(-90 24.4 132.3)">DGND</text>
<text x="54.1" y="134">0R</text>
<text x="67" y="137.9">C1</text>
<text x="142.4" y="134.1">SDA</text>
<text x="230.5" y="136.6">SCL</text>
<text x="46.3" y="142.1" transform="rotate(-90 46.3 142.1)">R1</text>
<text x="51.1" y="142.1" transform="rotate(-90 51.1 142.1)">0.1R</text>
<text x="67" y="142.9">DNP</text>
<text x="33.3" y="146.7">LOAD+</text>
<text x="54.1" y="149.1">0R</text>
<text x="54.1" y="144.3">R3</text>
<text x="162.6" y="144.8">3.3V</text>
<text x="90" y="154.3">SCL</text>
<text x="92.4" y="152.5" transform="rotate(-90 92.4 152.5)">DGND</text>
<text x="156" y="153">0.1uF</text>
<text x="159.2" y="158">C5</text>
<text x="95.6" y="166">DGND</text>
<text x="161.1" y="166">DGND</text>
</g>
<g font-size="2.1" fill="#808080">
<text x="48.8" y="47.3">VBUS1</text>
<text x="50.9" y="42.3">D+1</text>
<text x="51.7" y="44.8">D-1</text>
<text x="49.6" y="49.9">GND1</text>
<text x="128.4" y="70">GND@2*2</text>
<text x="132.3" y="67.5">VIN*2</text>
<text x="140.7" y="68.6">VIN</text>
<text x="140.7" y="71.1">GND</text>
<text x="150" y="71.1">RST</text>
<text x="150.1" y="68.6">3V3</text>
<text x="156.4" y="67.5">3V3*2</text>
<text x="156.4" y="70">RST*2</text>
<text x="131.4" y="77.5">WKP*2</text>
<text x="133.2" y="75">RX*2</text>
<text x="133.3" y="72.5">TX*2</text>
<text x="140.7" y="73.6">TX</text>
<text x="140.7" y="76.1">RX</text>
<text x="148.7" y="73.6">VBAT</text>
<text x="149.4" y="76.1">GND</text>
<text x="156.4" y="72.5">VBAT*2</text>
<text x="156.4" y="75">GND*2</text>
<text x="156.4" y="77.5">D7*2</text>
<text x="131.8" y="80.1">DAC*2</text>
<text x="133.3" y="82.6">A5*2</text>
<text x="140.7" y="78.6">WKP</text>
<text x="140.7" y="81.2">DAC</text>
<text x="140.7" y="83.7">A5</text>
<text x="151.1" y="78.6">D7</text>
<text x="151.1" y="81.2">D6</text>
<text x="151.1" y="83.7">D5</text>
<text x="156.4" y="80.1">D6*2</text>
<text x="156.4" y="82.6">D5*2</text>
<text x="133.3" y="85.1">A4*2</text>
<text x="133.3" y="87.6">A3*2</text>
<text x="140.7" y="86.2">A4</text>
<text x="140.7" y="88.7">A3</text>
<text x="151.1" y="86.2">D4</text>
<text x="151.1" y="88.7">D3</text>
<text x="156.4" y="85.1">D4*2</text>
<text x="156.4" y="87.6">D3*2</text>
<text x="133.3" y="90.1">A2*2</text>
<text x="133.3" y="92.6">A1*2</text>
<text x="133.3" y="95.2">A0*2</text>
<text x="140.7" y="91.2">A2</text>
<text x="140.7" y="93.7">A1</text>
<text x="151.1" y="91.2">D2</text>
<text x="151.1" y="93.7">D1</text>
<text x="156.4" y="90.1">D2*2</text>
<text x="156.4" y="92.6">D1*2</text>
<text x="156.4" y="95.2">D0*2</text>
<text x="84.1" y="100.2">1</text>
<text x="87.9" y="101.3">VI</text>
<text x="95.6" y="101.3">VO</text>
<text x="101" y="100.2">2</text>
<text x="133.3" y="97.7">B5*2</text>
<text x="133.3" y="100.2">B4*2</text>
<text x="140.7" y="96.3">A0</text>
<text x="140.7" y="98.8">B5</text>
<text x="140.7" y="101.3">B4</text>
<text x="151.1" y="96.3">D0</text>
<text x="151.3" y="98.8">C5</text>
<text x="151.3" y="101.3">C4</text>
<text x="156.4" y="97.7">C5*2</text>
<text x="156.4" y="100.2">C4*2</text>
<text x="42.4" y="105.8" transform="rotate(-90 42.4 105.8)">3</text>
<text x="45" y="105.8" transform="rotate(-90 45 105.8)">2</text>
<text x="47.5" y="105.8" transform="rotate(-90 47.5 105.8)">1</text>
<text x="91.1" y="104.8">GND</text>
<text x="92.8" y="107.1" transform="rotate(-90 92.8 107.1)">3</text>
<text x="133.3" y="102.7">B3*2</text>
<text x="133.3" y="105.2">B2*2</text>
<text x="133.3" y="107.7">B1*2</text>
<text x="140.7" y="103.8">B3</text>
<text x="140.7" y="106.3">B2</text>
<text x="151.3" y="103.8">C3</text>
<text x="151.3" y="106.3">C2</text>
<text x="156.4" y="102.7">C3*2</text>
<text x="156.4" y="105.2">C2*2</text>
<text x="156.4" y="107.7">C1*2</text>
<text x="133.3" y="110.3">B0*2</text>
<text x="140.7" y="108.8">B1</text>
<text x="140.7" y="111.4">B0</text>
<text x="151.3" y="108.8">C1</text>
<text x="151.3" y="111.4">C0</text>
<text x="156.4" y="110.3">C0*2</text>
<text x="37.4" y="126.7" transform="rotate(-90 37.4 126.7)">1</text>
<text x="39.9" y="126.7" transform="rotate(-90 39.9 126.7)">2</text>
<text x="42.4" y="126.7" transform="rotate(-90 42.4 126.7)">3</text>
<text x="102.2" y="132.9">5</text>
<text x="102.2" y="137.9">8</text>
<text x="108" y="134">VS</text>
<text x="124.7" y="134">SDA</text>
<text x="133.2" y="132.9">3</text>
<text x="102.2" y="140.4">7</text>
<text x="108" y="139">VIN+</text>
<text x="108" y="141.6">VIN-</text>
<text x="102.2" y="145.5">2</text>
<text x="102.2" y="148">1</text>
<text x="108" y="146.6">A0</text>
<text x="108" y="149.1">A1</text>
<text x="102.2" y="153">4</text>
<text x="108" y="154.1">SCL</text>
<text x="102.2" y="158.1">6</text>
<text x="108" y="159.2">GND</text>
</g>
<g font-size="1.8" fill="#808080">
<text x="162.3" y="93.6">SCL</text>
<text x="162.3" y="96.1">SDA</text>
</g>
</svg>
